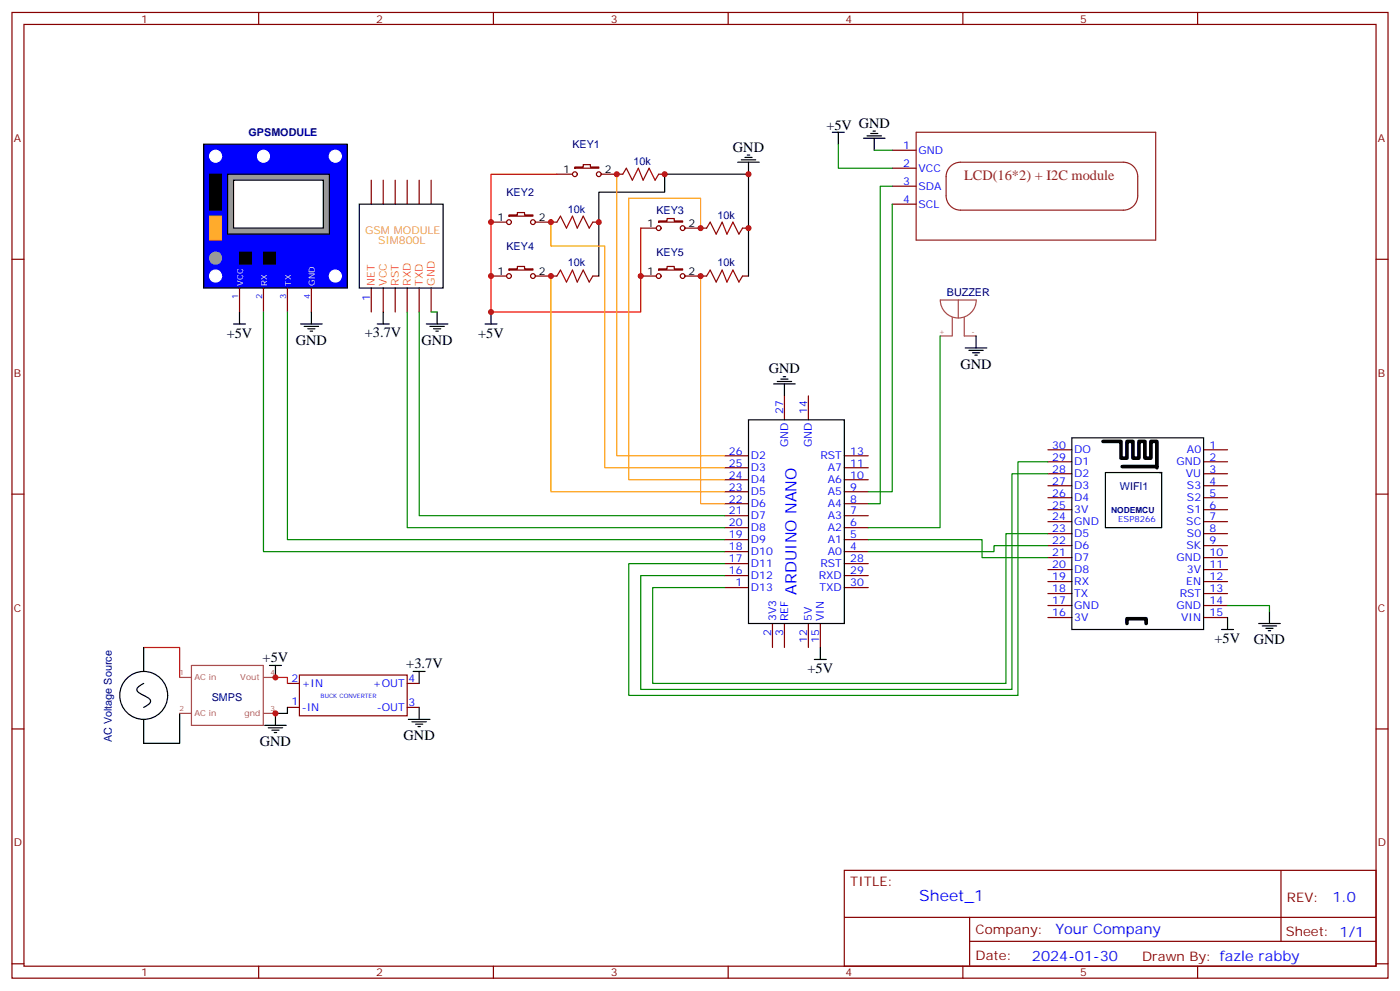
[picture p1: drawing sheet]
<svg xmlns="http://www.w3.org/2000/svg" width="412mm" height="292mm" viewBox="0 0 412 292" stroke-linecap="round" stroke-linejoin="round" font-family="sans-serif">
<g fill="none" stroke="#870000" stroke-width=".35">
<path d="M3.5 3.7h405.4v284.3h-405.4zM7.1 7.2h398.2v277.3h-398.2zM76.2 3.7v3.5M145.3 3.7v3.5M214.5 3.7v3.5M283.6 3.7v3.5M352.8 3.7v3.5M262.8 44.2h7.1M262.8 49.5h7.1M262.8 54.8h7.1M3.5 76.3h3.6M262.8 60.1h7.1"/>
<path d="M405.3 76.3h3.6M231.1 116.6v7M238.1 116.6v7M213.4 137.7h7.1M213.4 134.2h7.1M248.7 137.7h7.1M248.7 134.2h7.1M308.7 132.4h7M308.7 136h7M308.7 139.5h7M354.5 132.4h7.1M354.5 136h7.1"/>
<path d="M354.5 139.5h7.1M3.5 145.5h3.6M213.4 158.9h7.1M213.4 155.4h7.1M213.4 151.8h7.1M213.4 148.3h7.1M213.4 144.8h7.1M213.4 141.3h7.1M248.7 158.9h7.1M248.7 155.4h7.1M248.7 151.8h7.1M248.7 148.3h7.1"/>
<path d="M248.7 144.8h7.1M248.7 141.3h7.1M308.7 143h7M308.7 146.5h7M308.7 150.1h7M308.7 153.6h7M308.7 157.1h7M354.5 143h7.1M354.5 146.5h7.1M354.5 150.1h7.1M354.5 153.6h7.1M354.5 157.1h7.1"/>
<path d="M405.3 145.5h3.6M213.4 173h7.1M213.4 162.4h7.1M213.4 169.5h7.1M213.4 165.9h7.1M248.7 173h7.1M248.7 162.4h7.1M248.7 169.5h7.1M248.7 165.9h7.1M308.7 160.7h7M308.7 164.2h7M308.7 167.7h7"/>
<path d="M308.7 171.2h7M308.7 174.8h7M308.7 178.3h7M354.5 160.7h7.1M354.5 164.2h7.1M354.5 167.7h7.1M354.5 171.2h7.1M354.5 174.8h7.1M354.5 178.3h7.1M227.5 183.6v7M231.1 183.6v7M238.1 183.6v7"/>
<path d="M241.7 183.6v7M308.7 181.8h7M354.5 181.8h7.1M3.5 214.6h3.6M405.3 214.6h3.6M248.7 256.3h156.6v28.2h-156.6zM377.3 256.3v20.9M248.7 270.1h156.5M285.6 277.2h119.6M285.6 270.1v14.1M3.5 283.8h3.6M76.2 284.5v3.5"/>
<path d="M145.3 284.5v3.5M214.5 284.5v3.5M283.6 284.5v3.5M352.8 284.5v3.5M405.3 283.8h3.6"/>
</g>
<path d="M220.5 123.6h28.2v60h-28.2zM315.7 128.9h38.8v56.4h-38.8zM341.5 139.1h.7h-16.6v16.3h16.6v-16.3h-.4" fill="none" stroke="#000" stroke-width=".35"/>
<path d="M324.9 130h5.3v4.9h1.8v-4.9h1.7v4.9h1.8v-4.9h1.8v4.9h1.7v-4.9h1.8v7.4h-10.2M340.8 137.4v.3M332 183.6v-1.4h5.6v1.4" fill="none" stroke="#000" stroke-width="1.1"/>
<circle cx="340.8" cy="137.4" r=".18" fill="#000"/>
<path d="M269.9 38.9h70.5v31.8h-70.5zM279.7 49.3a4.2 4.2 0 0 1 3.2-1.5h48a4.2 4.2 0 0 1 4.2 4.2v5.6a4.2 4.2 0 0 1-4.2 4.3h-48a4.2 4.2 0 0 1-4.2-4.3v-5.6a4.2 4.2 0 0 1 1-2.7z" fill="none" stroke="#8c2424" stroke-width=".35"/>
<path d="M60 42.5h42.3v42.3h-42.3z" fill="#00f" stroke="#000" stroke-width=".35"/>
<path d="M70.6 84.8v7.1M77.6 84.8v7.1M84.7 84.8v7.1M91.7 84.8v7.1" fill="none" stroke="#870000" stroke-width=".35"/>
<circle cx="63.5" cy="76" r="1.76" fill="#999" stroke="#999" stroke-width=".35"/>
<g fill="#fff" stroke="#fff" stroke-width=".35">
<circle cx="98.8" cy="81.3" r="1.76"/>
<circle cx="63.5" cy="81.3" r="1.76"/>
<circle cx="63.5" cy="46" r="1.76"/>
<circle cx="77.6" cy="46" r="1.76"/>
<circle cx="98.8" cy="46" r="1.76"/>
</g>
<path d="M61.7 51.3h3.6v10.6h-3.6z" fill="#000" stroke="#000" stroke-width=".35"/>
<path d="M61.7 63.6h3.6v7.1h-3.6z" fill="#fc0" stroke="#f60" stroke-width=".35"/>
<path d="M67 51.3h30v17.6h-30z" fill="#999" stroke="#000" stroke-width=".35"/>
<path d="M68.8 53.1h26.4v14.1h-26.4z" fill="#fff" stroke="#000" stroke-width=".35"/>
<path d="M70.6 74.2h3.5v3.6h-3.5zM77.6 74.2h3.5v3.6h-3.5z" fill="#000" stroke="#000" stroke-width=".35"/>
<g fill="none" stroke="#870000" stroke-width=".35">
<path d="M109.4 53.1v7M112.9 53.1v7M116.4 53.1v7M119.9 53.1v7M123.5 53.1v7M127 53.1v7M164 51.3h4.6M169.3 49.2h2.5v-.7h2.1v.7h2.5v.3h-7.1zM177.1 51.3h6.3M194 51.3h1.8M144.6 65.4h4.6M149.9 63.3h2.5v-.7h2.1v.7h2.5v.3h-7.1z"/>
<path d="M149.9 79.2h2.5v-.7h2.1v.7h2.5v.3h-7.1zM157.7 65.4h6.3M174.6 65.4h1.8M188.7 67.2h4.6M194 65.1h2.5v-.8h2.1v.8h2.5v.3h-7.1zM194 79.2h2.5v-.7h2.1v.7h2.5v.3h-7.1zM201.8 67.2h6.3M218.7 67.2h1.8M109.4 84.8v7.1M112.9 84.8v7.1M116.4 84.8v7.1M119.9 84.8v7.1"/>
<path d="M123.5 84.8v7.1M127 84.8v7.1M144.6 81.3h4.6M157.7 81.3h6.3M174.6 81.3h1.8M188.7 81.3h4.6M201.8 81.3h6.3M218.7 81.3h1.8M88.2 198.8h31.7v11.9h-31.7zM84.7 208.3h3.5M84.7 201.2h3.5M119.9 208.3h3.6"/>
<path d="M119.9 201.2h3.6"/>
<circle cx="169.3" cy="51.3" r=".71"/>
<circle cx="176.4" cy="51.3" r=".71"/>
<circle cx="149.9" cy="65.4" r=".71"/>
<circle cx="157" cy="65.4" r=".71"/>
<circle cx="194" cy="67.2" r=".71"/>
<circle cx="201.1" cy="67.2" r=".71"/>
<circle cx="149.9" cy="81.3" r=".71"/>
<circle cx="157" cy="81.3" r=".71"/>
<circle cx="194" cy="81.3" r=".71"/>
<circle cx="201.1" cy="81.3" r=".71"/>
</g>
<g fill="none" stroke="#000" stroke-width=".35">
<path d="M245.2 38.9h3.5M246.9 38.9v3.6M256.5 39.3h2.1M257.2 38.6h.7M217.3 47.8h6.4M218.4 47.1h4.2M219.4 46.4h2.1M220.1 45.6h.7M220.5 47.8v3.5M254.4 40.7h6.3M255.4 40h4.2M257.5 40.7v3.5"/>
<path d="M105.8 60.1h24.7v24.7h-24.7zM68.8 95.4h3.5M70.6 91.9v3.5M88.5 95.4h6.4M89.6 96.1h4.2M90.7 96.8h2.1M91.4 97.5h.7M91.7 91.9v3.5M111.1 95.4h3.6M112.9 91.9v3.5M125.6 95.4h6.3M126.6 96.1h4.3"/>
<path d="M127.7 96.8h2.1M128.4 97.5h.7M128.8 91.9v3.5M142.9 95.4h3.5M144.6 91.9v3.5M176.4 81.3v-24.7h19.4v-5.3h24.7v30M287.5 98.9v3.5M227.9 113h6.3M229 112.3h4.2M230 111.6h2.1M230.7 110.9h.7M231.1 113v3.6"/>
<path d="M284.3 102.4h6.4M285.4 103.2h4.2M286.5 103.9h2.1M287.2 104.6h.7M42.3 190.6v7.1M79.4 195.9h3.5M81.1 195.9v3.6M121.7 197.7h3.5M123.5 197.7v3.5M239.9 194.2h3.5M241.7 190.6v3.6M359.8 185.3h3.6"/>
<path d="M361.6 181.8v3.5M370.8 183.6h6.3M371.8 184.3h4.3M372.9 185h2.1M373.6 185.7h.7M373.9 180.1v3.5M42.3 201.2a2.43 2.43 0 0 0-2 2l.6 .8 2.3 1.2a1.22 1.22 0 0 1 .8 2l-1.7 1.1M52.9 210v8.9h-10.6v-7.1M78 213.6h6.3M79 214.3h4.3M80.1 215h2.1M80.8 215.7h.7"/>
<path d="M84.7 208.3v1.7h-3.6v3.6M120.3 211.8h6.3M121.4 212.5h4.2M122.4 213.2h2.1M123.1 213.9h.7M123.5 208.3v3.5"/>
<circle cx="42.3" cy="204.8" r="7.1"/>
</g>
<g fill="none" stroke="#008700" stroke-width=".35">
<path d="M246.9 42.5v7h15.9M257.5 44.2h5.3M262.8 54.8h-3.5v93.5h-3.5M262.8 60.1v84.7h-7M77.6 91.9v70.5h135.8M84.7 91.9v67h128.7M119.9 91.9v63.5h93.5M123.5 91.9v59.9h89.9M127 91.9h1.8M276.9 98.9v56.5h-21.1M308.7 136h-8.8v68.8h-114.7v-38.9h28.2M308.7 139.5h-10.6v63.5h-109.4v-33.5h24.7"/>
<path d="M255.8 158.9h33.5v5.3h19.4M308.7 157.1h-12.4v44.1h-104v-28.2h21.1M308.7 160.7h-15.9v1.7h-37M361.6 178.3h12.3v1.8"/>
</g>
<path d="M164 51.3h-19.4v40.6h44.1v-24.7M42.3 190.6h10.6v8.9M81.1 199.5h3.6v1.7" fill="none" stroke="#f00" stroke-width=".35"/>
<path d="M183.4 51.3l1.1-1.8 1.8 3.6 1.7-3.6 1.4 3.6 1.8-3.6 1.8 3.6 1-1.8M164 65.4l1.1-1.8 1.8 3.6 1.7-3.6 1.4 3.6 1.8-3.6 1.8 3.6 1-1.8M208.1 67.2l1.1-1.8 1.8 3.5 1.7-3.5 1.4 3.5 1.8-3.5 1.8 3.5 1-1.7M164 81.3l1.1-1.8 1.8 3.5 1.7-3.5 1.4 3.5 1.8-3.5 1.8 3.5 1-1.7M208.1 81.3l1.1-1.8 1.8 3.5 1.7-3.5 1.4 3.5 1.8-3.5 1.8 3.5 1-1.7" fill="none" stroke="#a10000" stroke-width=".35"/>
<path d="M181.7 51.3v82.9h31.7M162.3 65.4v7.1h15.9v65.2h35.2M206.4 67.2v-8.9h-21.2v83h28.2M162.3 81.3v63.5h51.1M206.4 81.3v67h7" fill="none" stroke="#f90" stroke-width=".35"/>
<path d="M276.9 98.9h3.5M277 88.3h10.6a5.3 5.3 0 0 1-5.3 5.3 5.3 5.3 0 0 1-5.3-5.3zM280.5 93.5v5.4M282.3 88.3v5.3M284 93.5v5.4h3.5M52.9 199.5h3.5M56.4 195.9h21.2v17.7h-21.2zM77.7 199.5h3.4M52.9 210h3.5M77.7 210h3.4" fill="none" stroke="#a64a4a" stroke-width=".35"/>
<g fill="#c00">
<circle cx="144.6" cy="65.4" r=".88"/>
<circle cx="188.7" cy="81.3" r=".88"/>
<circle cx="144.6" cy="81.3" r=".88"/>
<circle cx="144.6" cy="91.9" r=".88"/>
<circle cx="195.8" cy="51.3" r=".88"/>
<circle cx="176.4" cy="65.4" r=".88"/>
<circle cx="220.5" cy="67.2" r=".88"/>
<circle cx="220.5" cy="51.3" r=".88"/>
<circle cx="181.7" cy="51.3" r=".88"/>
<circle cx="162.3" cy="65.4" r=".88"/>
<circle cx="162.3" cy="81.3" r=".88"/>
<circle cx="206.4" cy="67.2" r=".88"/>
<circle cx="206.4" cy="81.3" r=".88"/>
<circle cx="81.1" cy="199.5" r=".88"/>
<circle cx="81.1" cy="210" r=".88"/>
</g>
<g font-size="4.6" fill="#00f">
<text x="234.6" y="175.1" transform="rotate(-90 234.6 175.1)">ARDUINO NANO</text>
<text x="270.8" y="265.3">Sheet_1</text>
</g>
<g font-size="4.2">
<text x="243.4" y="38.2">+5V GND</text>
<text x="215.9" y="44.6">GND</text>
<text x="66.8" y="99.4">+5V</text>
<text x="87.1" y="101.5">GND</text>
<text x="107.5" y="99.3">+3.7V</text>
<text x="124.2" y="101.5">GND</text>
<text x="140.8" y="99.4">+5V</text>
<text x="226.5" y="109.9">GND</text>
<text x="282.9" y="108.5">GND</text>
<text x="357.8" y="189.3">+5V</text>
<text x="369.3" y="189.7">GND</text>
<text x="77.4" y="194.9">+5V</text>
<text x="119.7" y="196.6">+3.7V</text>
<text x="237.9" y="198.2">+5V</text>
<text x="76.6" y="219.7">GND</text>
<text x="118.9" y="217.9">GND</text>
</g>
<text font-size="4.2" fill="#8d2323" x="284" y="53.1">LCD(16*2) + I2C module</text>
<g font-size="4.2" fill="#00f">
<text x="392.5" y="265.5">1.0</text>
<text x="310.9" y="275.1">Your Company</text>
<text x="304" y="282.9">2024-01-30</text>
</g>
<g font-size="3.9" fill="#800">
<text x="250.5" y="260.8">TITLE:</text>
<text x="379.1" y="265.5">REV:</text>
<text x="287.4" y="275">Company:</text>
<text x="378.7" y="275.7">Sheet: 1/1</text>
<text x="287.4" y="282.7">Date:</text>
<text x="336.4" y="282.8">Drawn By: fazle rabby</text>
</g>
<g font-size="3.2" fill="#800">
<text x="41.6" y="6.7">1</text>
<text x="110.8" y="6.7">2</text>
<text x="179.9" y="6.7">3</text>
<text x="249.1" y="6.7">4</text>
<text x="318.2" y="6.7">5</text>
<text x="4.1" y="41.8">A</text>
<text x="405.9" y="41.8">A</text>
<text x="4.1" y="110.9">B</text>
<text x="405.9" y="110.9">B</text>
<text x="4.1" y="180.1">C</text>
<text x="405.9" y="180.1">C</text>
<text x="4.1" y="249.2">D</text>
<text x="405.9" y="249.2">D</text>
<text x="41.6" y="287.5">1</text>
<text x="110.8" y="287.5">2</text>
<text x="179.9" y="287.5">3</text>
<text x="249.1" y="287.5">4</text>
<text x="318.2" y="287.5">5</text>
</g>
<g font-size="3.2" fill="#000080">
<text x="73.2" y="40.1">GPSMODULE</text>
<text x="168.6" y="43.5">KEY1</text>
<text x="186.6" y="48.5">10k</text>
<text x="149.2" y="57.6">KEY2</text>
<text x="167.2" y="62.6">10k</text>
<text x="193.3" y="63">KEY3</text>
<text x="211.3" y="64.3">10k</text>
<text x="149.2" y="73.5">KEY4</text>
<text x="193.3" y="75.4">KEY5</text>
<text x="167.2" y="78.5">10k</text>
<text x="211.3" y="78.5">10k</text>
<text x="278.9" y="87.3">BUZZER</text>
<text x="329.9" y="144.2">WIFI1</text>
<text x="62.4" y="206.3">SMPS</text>
<text x="32.9" y="218.5" transform="rotate(-90 32.9 218.5)">AC Voltage Source</text>
</g>
<g font-size="3.2" fill="#00f">
<text x="266.1" y="43.9">1</text>
<text x="270.6" y="45.3">GND</text>
<text x="266.1" y="49.2">2</text>
<text x="270.6" y="50.6">VCC</text>
<text x="266.1" y="54.5">3</text>
<text x="266.1" y="59.8">4</text>
<text x="270.6" y="55.9">SDA</text>
<text x="270.6" y="61.2">SCL</text>
<text x="109" y="88.6" transform="rotate(-90 109 88.6)">1</text>
<text x="230.7" y="121.8" transform="rotate(-90 230.7 121.8)">27</text>
<text x="237.8" y="121.8" transform="rotate(-90 237.8 121.8)">14</text>
<text x="232.1" y="131.6" transform="rotate(-90 232.1 131.6)">GND</text>
<text x="239.2" y="131.6" transform="rotate(-90 239.2 131.6)">GND</text>
<text x="214.7" y="137.4">25</text>
<text x="214.7" y="133.8">26</text>
<text x="221.2" y="135.3">D2</text>
<text x="241.7" y="135.3">RST</text>
<text x="250.5" y="137.4">11</text>
<text x="250.5" y="133.8">13</text>
<text x="309.9" y="135.6">29</text>
<text x="309.9" y="132.1">30</text>
<text x="316.4" y="137">D1</text>
<text x="316.4" y="133.5">DO</text>
<text x="346.6" y="137">GND</text>
<text x="349.7" y="133.5">A0</text>
<text x="356.3" y="132.1">1</text>
<text x="356.3" y="135.6">2</text>
<text x="214.7" y="140.9">24</text>
<text x="221.2" y="142.3">D4</text>
<text x="221.2" y="138.8">D3</text>
<text x="243.8" y="142.3">A6</text>
<text x="243.8" y="138.8">A7</text>
<text x="250.5" y="140.9">10</text>
<text x="309.9" y="142.7">27</text>
<text x="309.9" y="139.1">28</text>
<text x="316.4" y="140.5">D2</text>
<text x="349.3" y="140.5">VU</text>
<text x="356.3" y="139.1">3</text>
<text x="356.3" y="142.7">4</text>
<text x="214.7" y="148">22</text>
<text x="214.7" y="144.4">23</text>
<text x="221.2" y="149.4">D6</text>
<text x="221.2" y="145.8">D5</text>
<text x="243.8" y="149.4">A4</text>
<text x="243.8" y="145.8">A5</text>
<text x="250.5" y="148">8</text>
<text x="250.5" y="144.4">9</text>
<text x="309.9" y="149.7">25</text>
<text x="309.9" y="146.2">26</text>
<text x="316.4" y="147.6">D4</text>
<text x="316.4" y="144.1">D3</text>
<text x="349.7" y="144.1">S3</text>
<text x="349.7" y="147.6">S2</text>
<text x="356.3" y="146.2">5</text>
<text x="356.3" y="149.7">6</text>
<text x="214.7" y="155">20</text>
<text x="214.7" y="151.5">21</text>
<text x="221.2" y="152.9">D7</text>
<text x="243.8" y="152.9">A3</text>
<text x="250.5" y="155">6</text>
<text x="250.5" y="151.5">7</text>
<text x="309.9" y="153.2">24</text>
<text x="316.4" y="154.7">GND</text>
<text x="316.4" y="151.1">3V</text>
<text x="349.5" y="154.7">SC</text>
<text x="349.7" y="151.1">S1</text>
<text x="356.3" y="153.2">7</text>
<text x="214.7" y="158.5">19</text>
<text x="221.2" y="159.9">D9</text>
<text x="221.2" y="156.4">D8</text>
<text x="243.8" y="159.9">A1</text>
<text x="243.8" y="156.4">A2</text>
<text x="250.5" y="158.5">5</text>
<text x="309.9" y="160.3">22</text>
<text x="309.9" y="156.8">23</text>
<text x="316.4" y="161.7">D6</text>
<text x="316.4" y="158.2">D5</text>
<text x="349.5" y="161.7">SK</text>
<text x="349.7" y="158.2">S0</text>
<text x="356.3" y="156.8">8</text>
<text x="356.3" y="160.3">9</text>
<text x="214.7" y="165.6">17</text>
<text x="214.7" y="162.1">18</text>
<text x="221.2" y="167">D11</text>
<text x="221.2" y="163.5">D10</text>
<text x="241.7" y="167">RST</text>
<text x="243.8" y="163.5">A0</text>
<text x="250.5" y="162.1">4</text>
<text x="250.5" y="165.6">28</text>
<text x="309.9" y="167.4">20</text>
<text x="309.9" y="163.8">21</text>
<text x="316.4" y="165.2">D7</text>
<text x="346.6" y="165.2">GND</text>
<text x="356.3" y="163.8">10</text>
<text x="356.3" y="167.4">11</text>
<text x="214.7" y="169.1">16</text>
<text x="216.7" y="172.6">1</text>
<text x="221.2" y="170.5">D12</text>
<text x="241.2" y="170.5">RXD</text>
<text x="250.5" y="172.6">30</text>
<text x="250.5" y="169.1">29</text>
<text x="309.9" y="170.9">19</text>
<text x="316.4" y="172.3">RX</text>
<text x="316.4" y="168.8">D8</text>
<text x="349.5" y="172.3">EN</text>
<text x="349.7" y="168.8">3V</text>
<text x="356.3" y="170.9">12</text>
<text x="221.2" y="174.1">D13</text>
<text x="241.4" y="174.1">TXD</text>
<text x="309.9" y="177.9">17</text>
<text x="309.9" y="174.4">18</text>
<text x="316.4" y="179.4">GND</text>
<text x="316.4" y="175.8">TX</text>
<text x="346.6" y="179.4">GND</text>
<text x="347.5" y="175.8">RST</text>
<text x="356.3" y="174.4">13</text>
<text x="356.3" y="177.9">14</text>
<text x="228.6" y="182.9" transform="rotate(-90 228.6 182.9)">3V3</text>
<text x="232.1" y="182.9" transform="rotate(-90 232.1 182.9)">REF</text>
<text x="239.2" y="182.9" transform="rotate(-90 239.2 182.9)">5V</text>
<text x="242.7" y="182.9" transform="rotate(-90 242.7 182.9)">VIN</text>
<text x="309.9" y="181.5">16</text>
<text x="316.4" y="182.9">3V</text>
<text x="348" y="182.9">VIN</text>
<text x="356.3" y="181.5">15</text>
<text x="227.2" y="187.4" transform="rotate(-90 227.2 187.4)">2</text>
<text x="230.7" y="187.4" transform="rotate(-90 230.7 187.4)">3</text>
<text x="237.8" y="189.4" transform="rotate(-90 237.8 189.4)">12</text>
<text x="241.3" y="189.4" transform="rotate(-90 241.3 189.4)">15</text>
<text x="85.8" y="200.9">2</text>
<text x="88.9" y="202.3">+IN</text>
<text x="109.9" y="202.3">+OUT</text>
<text x="120.3" y="200.9">4</text>
<text x="85.8" y="207.6">1</text>
<text x="88.9" y="209.3">-IN</text>
<text x="111" y="209.3">-OUT</text>
<text x="120.3" y="207.9">3</text>
</g>
<g font-size="3.2">
<text x="165.9" y="50.9">1</text>
<text x="178.2" y="50.9">2</text>
<text x="146.5" y="65.1">1</text>
<text x="158.7" y="65.1">2</text>
<text x="190.6" y="66.8">1</text>
<text x="202.8" y="66.8">2</text>
<text x="146.5" y="80.9">1</text>
<text x="158.7" y="80.9">2</text>
<text x="190.6" y="80.9">1</text>
<text x="202.8" y="80.9">2</text>
</g>
<g font-size="3.2" fill="#c93">
<text x="107.6" y="68.9">GSM MODULE</text>
<text x="111.3" y="71.9">SIM800L</text>
</g>
<g font-size="3.2" fill="#f63">
<text x="110.4" y="84.1" transform="rotate(-90 110.4 84.1)">NET</text>
<text x="113.9" y="84.1" transform="rotate(-90 113.9 84.1)">VCC</text>
<text x="117.5" y="84.1" transform="rotate(-90 117.5 84.1)">RST</text>
<text x="121" y="84.1" transform="rotate(-90 121 84.1)">RXD</text>
<text x="124.5" y="84.1" transform="rotate(-90 124.5 84.1)">TXD</text>
<text x="128.1" y="84.1" transform="rotate(-90 128.1 84.1)">GND</text>
</g>
<g font-size="2.5" fill="#00f">
<text x="70.2" y="88.1" transform="rotate(-90 70.2 88.1)">1</text>
<text x="77.3" y="88.1" transform="rotate(-90 77.3 88.1)">2</text>
<text x="84.3" y="88.1" transform="rotate(-90 84.3 88.1)">3</text>
<text x="91.4" y="88.1" transform="rotate(-90 91.4 88.1)">4</text>
<text x="329.4" y="153.6">ESP8266</text>
</g>
<g font-size="2.5" fill="#fff">
<text x="71.6" y="84.1" transform="rotate(-90 71.6 84.1)">VCC</text>
<text x="78.7" y="84.1" transform="rotate(-90 78.7 84.1)">RX</text>
<text x="85.7" y="84.1" transform="rotate(-90 85.7 84.1)">TX</text>
<text x="92.8" y="84.1" transform="rotate(-90 92.8 84.1)">GND</text>
</g>
<text font-size="2.5" fill="#000080" x="327.3" y="151">NODEMCU</text>
<g font-size="2.5" fill="#a54b4b">
<text x="57.3" y="200.3">AC in</text>
<text x="70.8" y="200.3">Vout</text>
<text x="57.3" y="210.9">AC in</text>
<text x="72" y="210.9">gnd</text>
</g>
<g font-size="2.1" fill="#a54b4b">
<text x="276.6" y="98.2">+</text>
<text x="286.2" y="98.2">-</text>
<text x="52.9" y="198.8">1</text>
<text x="79.7" y="198.8">4</text>
<text x="52.9" y="209.3">2</text>
<text x="79.7" y="209.3">3</text>
</g>
<text font-size="1.8" fill="#00f" x="94.4" y="205.4">BUCK CONVERTER</text>
</svg>
